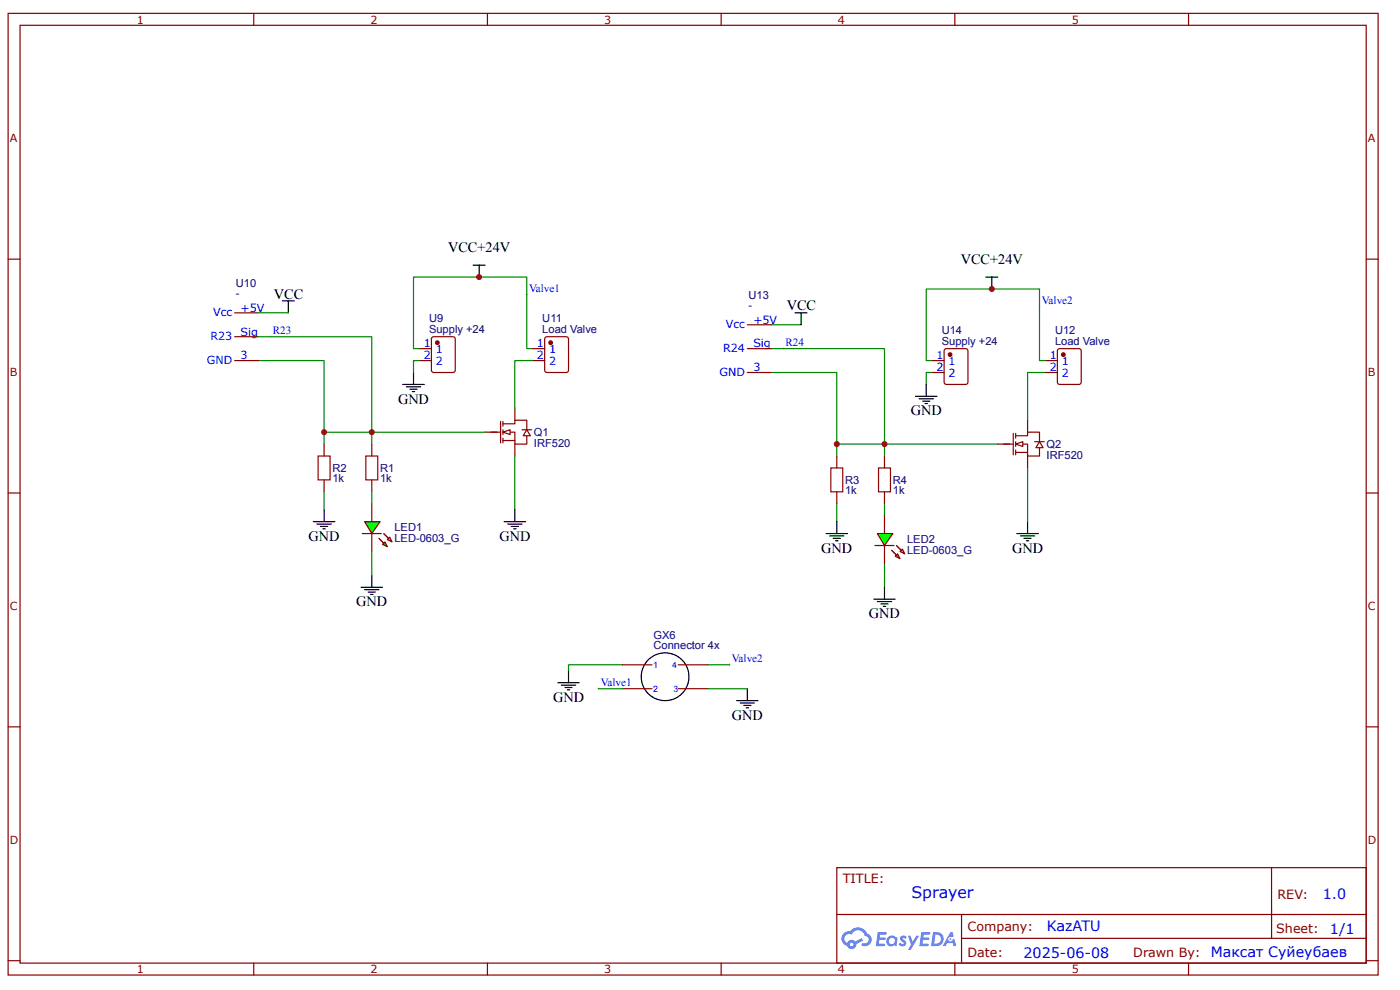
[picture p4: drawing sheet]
<svg xmlns="http://www.w3.org/2000/svg" width="297mm" height="210mm" viewBox="0 0 297 210" stroke-linecap="round" stroke-linejoin="round" font-family="sans-serif">
<g fill="none" stroke="#800" stroke-width=".25">
<path d="M1.7 2.8h290.7v203.9h-290.7zM4.3 5.4h285.5v198.8h-285.5zM53.8 2.8v2.6M103.4 2.8v2.6M153 2.8v2.6M202.6 2.8v2.6M252.1 2.8v2.6M1.7 54.9h2.6M289.8 54.9h2.6M1.7 104.5h2.6M289.8 104.5h2.6M1.7 154.1h2.6"/>
<path d="M289.8 154.1h2.6M177.5 184h112.3v20.2h-112.3zM177.6 193.9h112.1M204 198.9h85.7M204 193.9v10.1M269.8 184v14.9M1.7 203.7h2.6M53.8 204.2v2.5M103.4 204.2v2.5M153 204.2v2.5M202.6 204.2v2.5M252.1 204.2v2.5"/>
<path d="M289.8 203.7h2.6"/>
</g>
<g fill="#58f">
<path d="M191.1 198.5l.5-.2 .4 .1 .3 .3-.2 .4a.33 .33 0 0 0-.3-.3 .33 .33 0 0 0-.3 .1v.1a.85 .85 0 0 1 .7 .7 .85 .85 0 0 1-.3 .8l-.7 .1-.6-.4 .4-.4 .5 .3 .2-.1v-.2a.88 .88 0 0 1-.6-1.3z"/>
<path d="M192.6 198.4h.6l.4 1.3 .8-1.3h.6l-1.8 3h-.6l.7-1.1z"/>
<path d="M186.2 197.6h1.7l.2 .1-.1 .4h-1.3l-.1 .7h1.1l.2 .2-.2 .3h-1.1l-.2 .8h1.3l.1 .2-.1 .2-1.9 .1z"/>
<path d="M195.5 197.6h1.6l.2 .1v.4h-1.3l-.1 .7h1.1l.2 .2-.3 .3h-1.1l-.1 .8h1.2l.1 .2-.1 .2-1.9 .1z"/>
<path d="M201.6 197.6h.5l.2 .9-.4 .2a.49 .49 0 0 0-.7 .2 .49 .49 0 0 0 .3 .7 .49 .49 0 0 0 .6-.4l.4-.2 .4 1.6h-.6l-.2-.7h-1.2l-.3 .7h-.6z"/>
<path d="M197.9 197.6l-.4 3h1a1.51 1.51 0 0 0 1.7-1.5 1.51 1.51 0 0 0-1.8-1.5zM198.4 198.1a1.02 1.02 0 0 1 1.2 1.2 1.02 1.02 0 0 1-1.4 .8z"/>
<path d="M188.5 198.6a1.11 1.11 0 0 0-.3 1.6 1.11 1.11 0 0 0 1.6 .2l.4 .2 .2-1.7-.4-.2a1.01 1.01 0 0 0-1.5-.1zM188.5 199.5a.66 .66 0 0 1 1.3 0 .66 .66 0 0 1-1.3 0z"/>
<path d="M179 197.9a1.58 1.58 0 0 0 .7 2.6 1.01 1.01 0 0 0 1.2 .7 1.01 1.01 0 0 0 .8-1.1l1.4-.7-.3-.5-1.4 .7a1.02 1.02 0 0 0-1.7 .3 .99 .99 0 0 1-.4-1.4 .99 .99 0 0 1 1.4-.3 1.48 1.48 0 0 1 1.5-1 1.48 1.48 0 0 1 1.3 1.2 .82 .82 0 0 1 .8 1.1 .82 .82 0 0 1-1.2 .5l-.3 .1v.3a1.4 1.4 0 0 0 2-.6 1.4 1.4 0 0 0-.9-1.9 2.19 2.19 0 0 0-3.6-.5l-.8 .1zM180.3 200.2a.4 .4 0 0 1 .8 0 .4 .4 0 0 1-.8 0z"/>
<circle cx="201.6" cy="199.1" r=".19"/>
</g>
<path d="M102.9 91.6h3.3M106.2 89.3v4.6M106.7 91.6h2.5v2.6h2.6v-1.8M106.7 89.9h2.5v-.8h2.6v2M106.7 89.3v1.1M106.7 91.1v1M106.7 92.9v1M106.7 93.4h2.5M109.2 86.6v2.5M109.2 94.2v2.5M110.7 91.1h2.1" fill="none" stroke="#800" stroke-width=".25"/>
<path d="M111.8 91.1l.7 1.3h-1.5z" fill="#fefefe"/>
<path d="M111.8 91.1l.7 1.3h-1.5z" fill="none" stroke="#800" stroke-width=".25"/>
<path d="M106.7 91.6l1.5-.5v1z" fill="#fefefe"/>
<path d="M68.8 94.2v2.5M78.9 94.2v2.5M106.7 91.6l1.5-.5v1zM68.8 101.7v2.6M78.9 101.7v2.6M78.9 106.8v3.8M78.9 113.1v3.8" fill="none" stroke="#800" stroke-width=".25"/>
<path d="M54.8 76.4h14v17.8M109.2 96.7v11.4M68.8 104.3v3.8" fill="none" stroke="#080" stroke-width=".25"/>
<g fill="none" stroke="#000" stroke-width=".25">
<path d="M66.5 110.6h4.5M67.2 111.1h3.1M68 111.6h1.5M68.5 112.1h.5M68.8 108.1v2.5M107 110.6h4.5M107.7 111.1h3M108.5 111.6h1.5M109 112.1h.5M109.2 108.1v2.5M76.6 124.5h4.6M77.4 125h3"/>
<path d="M78.1 125.5h1.5M78.6 126h.5M78.9 122v2.5"/>
</g>
<path d="M67.5 96.7h2.5v5h-2.5zM77.6 96.7h2.5v5h-2.5z" fill="none" stroke="#a00000" stroke-width=".25"/>
<path d="M81.2 115.4l.5-.5 .5 1z" fill="#0f0"/>
<path d="M81.2 115.4l.5-.5 .5 1z" fill="none" stroke="#800" stroke-width=".25"/>
<path d="M82.2 114.4l.5-.5 .5 1z" fill="#0f0"/>
<path d="M82.2 114.4l.5-.5 .5 1z" fill="none" stroke="#800" stroke-width=".25"/>
<path d="M80.4 114.1l1 1z" fill="#800"/>
<path d="M80.4 114.1l1 1" fill="none" stroke="#800" stroke-width=".25"/>
<path d="M81.4 113.1l1 1z" fill="#800"/>
<path d="M76.9 113.1h4M81.4 113.1l1 1" fill="none" stroke="#800" stroke-width=".25"/>
<path d="M77.4 110.6h3.2l-1.7 2.5z" fill="#0f0"/>
<path d="M91.7 71.5l.3-.1h4.1l.4 .2 .1 6.9-.2 .4-4.4 .1-.4-.3-.1-6.8zM77.4 110.6h3.2l-1.7 2.5z" fill="none" stroke="#800" stroke-width=".25"/>
<path d="M102.9 91.6h-24v2.6" fill="none" stroke="#080" stroke-width=".25"/>
<circle cx="92.8" cy="72.7" r=".38" fill="#800"/>
<g fill="none" stroke="#800" stroke-width=".25">
<path d="M49.8 76.4h5M49.8 71.4h5M49.8 66.3h5M89 73.9h2.5M89 76.4h2.5M115.7 71.5l.4-.1h4l.4 .2 .1 6.9-.2 .4-4.3 .1-.5-.3v-6.8z"/>
<circle cx="92.8" cy="72.7" r=".38"/>
</g>
<path d="M57.4 71.1v.5zM57.1 71.4h.5z" fill="#000"/>
<path d="M100.4 56.2h2.5M101.6 56.2v2.5M59.9 63.8h2.5M61.2 63.8v2.5M87.7 79v2.5M85.5 81.5h4.5M86.2 82h3M87 82.5h1.5M87.5 83h.5" fill="none" stroke="#000" stroke-width=".25"/>
<path d="M54.8 66.3h6.4M89 76.4h-1.3v2.6M89 73.9h-1.3v-15.2h24.1v15.2h1.2" fill="none" stroke="#080" stroke-width=".25"/>
<circle cx="116.8" cy="72.7" r=".38" fill="#800"/>
<g fill="none" stroke="#800" stroke-width=".25">
<path d="M113 73.9h2.6M113 76.4h2.6M224.5 74.1l.3-.2h4.1l.4 .2 .1 6.9-.2 .4-4.4 .1-.4-.2-.1-6.9z"/>
<circle cx="116.8" cy="72.7" r=".38"/>
</g>
<path d="M54.8 71.4h24.1v20.2h-10.1M113 76.4h-3.8v10.2M163.6 73.9h24v20.3h-10.1M221.8 79h-3.8v10.1M78.9 104.3v2.5M78.9 116.9v5.1M187.6 106.8v2.5M187.6 119.4v5.1" fill="none" stroke="#080" stroke-width=".25"/>
<circle cx="225.6" cy="75.2" r=".38" fill="#800"/>
<g fill="none" stroke="#800" stroke-width=".25">
<path d="M158.6 79h5M158.6 73.9h5M158.6 68.9h5M200.4 74.1l.4-.2h4l.5 .2 .1 6.9-.3 .4-4.3 .1-.4-.2-.1-6.9zM221.8 76.4h2.5M221.8 79h2.5"/>
<circle cx="225.6" cy="75.2" r=".38"/>
</g>
<path d="M163.6 68.9h6.3M197.8 76.4h-1.3v-15.1h24v15.1h1.3M197.8 79h-1.3v2.5" fill="none" stroke="#080" stroke-width=".25"/>
<path d="M209.1 58.7h2.6M210.4 58.7v2.6M168.7 66.3h2.5M169.9 66.3v2.6M194.2 84h4.6M195 84.5h3M195.7 85h1.6M196.2 85.6h.6M196.5 81.5v2.5" fill="none" stroke="#000" stroke-width=".25"/>
<path d="M166.1 73.7v.5zM165.9 73.9h.5z" fill="#000"/>
<circle cx="201.6" cy="75.2" r=".38" fill="#800"/>
<g fill="none" stroke="#800" stroke-width=".25">
<path d="M197.8 76.4h2.5M197.8 79h2.5M187.6 109.3v3.8M187.6 115.7v3.7"/>
<circle cx="201.6" cy="75.2" r=".38"/>
</g>
<path d="M211.7 94.2h-24.1v2.5" fill="none" stroke="#080" stroke-width=".25"/>
<path d="M189.9 117.9l.5-.5 .5 1z" fill="#0f0"/>
<path d="M189.9 117.9l.5-.5 .5 1z" fill="none" stroke="#800" stroke-width=".25"/>
<path d="M190.9 116.9l.5-.5 .5 1z" fill="#0f0"/>
<path d="M190.9 116.9l.5-.5 .5 1z" fill="none" stroke="#800" stroke-width=".25"/>
<path d="M189.2 116.7l1 1z" fill="#800"/>
<path d="M189.2 116.7l1 1" fill="none" stroke="#800" stroke-width=".25"/>
<path d="M190.2 115.7l1 1z" fill="#800"/>
<path d="M185.6 115.7h4.1M190.2 115.7l1 1" fill="none" stroke="#800" stroke-width=".25"/>
<path d="M186.1 113.1h3.3l-1.8 2.6z" fill="#0f0"/>
<g fill="none" stroke="#800" stroke-width=".25">
<path d="M177.5 96.7v2.5M187.6 96.7v2.5M211.7 94.2h3.3M215 91.9v4.5M215.5 94.2h2.5v2.5h2.5v-1.8M215.5 92.4h2.5v-.8h2.5v2M215.5 91.9v1M215.5 93.6v1.1M215.5 95.4v1M215.5 95.9h2.5M218 89.1v2.5M218 96.7v2.5"/>
<path d="M219.5 93.6h2M177.5 104.3v2.5M186.1 113.1h3.3l-1.8 2.6zM187.6 104.3v2.5"/>
</g>
<path d="M163.6 79h13.9v17.7M218 99.2v11.4M177.5 106.8v3.8" fill="none" stroke="#080" stroke-width=".25"/>
<path d="M176.3 99.2h2.5v5.1h-2.5zM186.4 99.2h2.5v5.1h-2.5z" fill="none" stroke="#a00000" stroke-width=".25"/>
<g fill="none" stroke="#000" stroke-width=".25">
<path d="M175.3 113.1h4.5M176 113.6h3M176.8 114.1h1.5M177.3 114.6h.5M177.5 110.6v2.5M215.7 113.1h4.6M216.5 113.6h3M217.2 114.1h1.6M217.7 114.6h.6M218 110.6v2.5M185.4 127h4.5M186.1 127.5h3.1"/>
<path d="M186.9 128h1.5M187.4 128.6h.5M187.6 124.5v2.5"/>
</g>
<path d="M220.5 93.6l.8 1.3h-1.5z" fill="#fefefe"/>
<path d="M220.5 93.6l.8 1.3h-1.5z" fill="none" stroke="#800" stroke-width=".25"/>
<path d="M215.5 94.2l1.5-.6v1.1z" fill="#fefefe"/>
<path d="M215.5 94.2l1.5-.6v1.1zM132 140.9h6.3M132 146h6.3M143.9 140.9h6.3M143.9 146h6.3" fill="none" stroke="#800" stroke-width=".25"/>
<g fill="none" stroke="#000" stroke-width=".25">
<path d="M118.3 144.7h4.6M119.1 145.2h3M119.9 145.8h1.5M120.4 146.3h.5M120.6 142.2v2.5M156.3 148.5h4.5M157 149h3.1M157.8 149.5h1.5M158.3 150.1h.5M158.6 146v2.5"/>
<circle cx="141.1" cy="143.5" r="5.1"/>
</g>
<g fill="#000">
<path d="M111.8 62.3v.5zM111.5 62.5h.5z"/>
<path d="M220.5 64.8v.5zM220.3 65.1h.5z"/>
<path d="M126.9 145.8v.5zM126.7 146h.5z"/>
<path d="M154.8 140.7v.5zM154.5 140.9h.5z"/>
</g>
<path d="M126.9 146h5.1M132 140.9h-11.4v1.3M150.2 146h8.4M150.2 140.9h4.6" fill="none" stroke="#080" stroke-width=".25"/>
<g fill="#c00">
<circle cx="101.6" cy="58.7" r=".63"/>
<circle cx="78.9" cy="91.6" r=".63"/>
<circle cx="68.8" cy="91.6" r=".63"/>
<circle cx="177.5" cy="94.2" r=".63"/>
<circle cx="187.6" cy="94.2" r=".63"/>
<circle cx="210.4" cy="61.3" r=".63"/>
</g>
<text font-size="3.4" fill="#00f" x="193.4" y="190.4">Sprayer</text>
<g font-size="3">
<text x="95.1" y="53.4">VCC+24V</text>
<text x="203.8" y="55.9">VCC+24V</text>
<text x="58.1" y="63.3">VCC</text>
<text x="166.9" y="65.8">VCC</text>
<text x="84.4" y="85.6">GND</text>
<text x="193.2" y="88.1">GND</text>
<text x="65.5" y="114.6">GND</text>
<text x="105.9" y="114.6">GND</text>
<text x="174.2" y="117.2">GND</text>
<text x="214.7" y="117.2">GND</text>
<text x="75.6" y="128.6">GND</text>
<text x="184.4" y="131.1">GND</text>
<text x="117.3" y="148.8">GND</text>
<text x="155.3" y="152.6">GND</text>
</g>
<g font-size="3" fill="#00f">
<text x="280.6" y="190.6">1.0</text>
<text x="222.1" y="197.5">KazATU</text>
<text x="282.2" y="198">1/1</text>
<text x="217.1" y="203">2025-06-08</text>
<text x="256.9" y="203">Максат Суйеубаев</text>
</g>
<g font-size="2.7" fill="#800">
<text x="178.8" y="187.2">TITLE:</text>
<text x="271" y="190.6">REV:</text>
<text x="205.3" y="197.4">Company:</text>
<text x="270.8" y="197.9">Sheet:</text>
<text x="205.3" y="202.9">Date:</text>
<text x="240.4" y="203">Drawn By:</text>
</g>
<g font-size="2.4" fill="#800">
<text x="29" y="5">1</text>
<text x="78.6" y="5">2</text>
<text x="128.2" y="5">3</text>
<text x="177.8" y="5">4</text>
<text x="227.4" y="5">5</text>
<text x="2.1" y="30.2">A</text>
<text x="290.2" y="30.2">A</text>
<text x="2.1" y="79.7">B</text>
<text x="290.2" y="79.7">B</text>
<text x="2.1" y="129.3">C</text>
<text x="290.2" y="129.3">C</text>
<text x="2.1" y="178.9">D</text>
<text x="290.2" y="178.9">D</text>
<text x="29" y="206.3">1</text>
<text x="78.6" y="206.3">2</text>
<text x="128.2" y="206.3">3</text>
<text x="177.8" y="206.3">4</text>
<text x="227.4" y="206.3">5</text>
</g>
<g font-size="2.4" fill="#000080">
<text x="50.1" y="63">-</text>
<text x="50.1" y="60.8">U10</text>
<text x="158.8" y="65.6">-</text>
<text x="158.8" y="63.3">U13</text>
<text x="91" y="70.6">Supply +24</text>
<text x="91" y="68.4">U9</text>
<text x="115.1" y="70.6">Load Valve</text>
<text x="115.1" y="68.4">U11</text>
<text x="199.8" y="70.9">U14</text>
<text x="223.8" y="70.9">U12</text>
<text x="199.8" y="73.2">Supply +24</text>
<text x="223.8" y="73.2">Load Valve</text>
<text x="113.3" y="94.7">IRF520</text>
<text x="113.3" y="92.4">Q1</text>
<text x="222" y="94.9">Q2</text>
<text x="70.5" y="100">R2</text>
<text x="80.6" y="100">R1</text>
<text x="222" y="97.2">IRF520</text>
<text x="70.5" y="102.3">1k</text>
<text x="80.6" y="102.3">1k</text>
<text x="179.3" y="104.8">1k</text>
<text x="179.3" y="102.5">R3</text>
<text x="189.4" y="104.8">1k</text>
<text x="189.4" y="102.5">R4</text>
<text x="83.7" y="112.6">LED1</text>
<text x="83.7" y="114.9">LED-0603_G</text>
<text x="192.5" y="117.5">LED-0603_G</text>
<text x="192.5" y="115.2">LED2</text>
<text x="138.7" y="137.7">Connector 4x</text>
<text x="138.7" y="135.6">GX6</text>
</g>
<g font-size="2.4" fill="#00f">
<text x="112.3" y="61.9">Valve1</text>
<text x="221" y="64.4">Valve2</text>
<text x="45.2" y="67.1">Vcc</text>
<text x="51" y="71.1">Sig</text>
<text x="51" y="66.1">+5V</text>
<text x="57.9" y="70.8">R23</text>
<text x="154" y="69.6">Vcc</text>
<text x="159.8" y="68.6">+5V</text>
<text x="43.9" y="77.2">GND</text>
<text x="44.6" y="72.1">R23</text>
<text x="51" y="76.2">3</text>
<text x="89.9" y="73.7">1</text>
<text x="89.9" y="76.2">2</text>
<text x="92.5" y="74.9">1</text>
<text x="92.5" y="77.5">2</text>
<text x="113.9" y="73.7">1</text>
<text x="113.9" y="76.2">2</text>
<text x="116.5" y="74.9">1</text>
<text x="116.5" y="77.5">2</text>
<text x="153.4" y="74.7">R24</text>
<text x="159.8" y="73.7">Sig</text>
<text x="166.6" y="73.3">R24</text>
<text x="198.7" y="76.2">1</text>
<text x="201.2" y="77.5">1</text>
<text x="222.7" y="76.2">1</text>
<text x="225.3" y="77.5">1</text>
<text x="152.6" y="79.7">GND</text>
<text x="159.8" y="78.7">3</text>
<text x="198.7" y="78.7">2</text>
<text x="201.2" y="80">2</text>
<text x="222.7" y="78.7">2</text>
<text x="225.3" y="80">2</text>
<text x="155.3" y="140.3">Valve2</text>
<text x="127.4" y="145.4">Valve1</text>
</g>
<g font-size="1.9" fill="#00f">
<text x="138.5" y="141.7">1</text>
<text x="142.6" y="141.7">4</text>
<text x="138.5" y="146.8">2</text>
<text x="142.9" y="146.8">3</text>
</g>
</svg>
